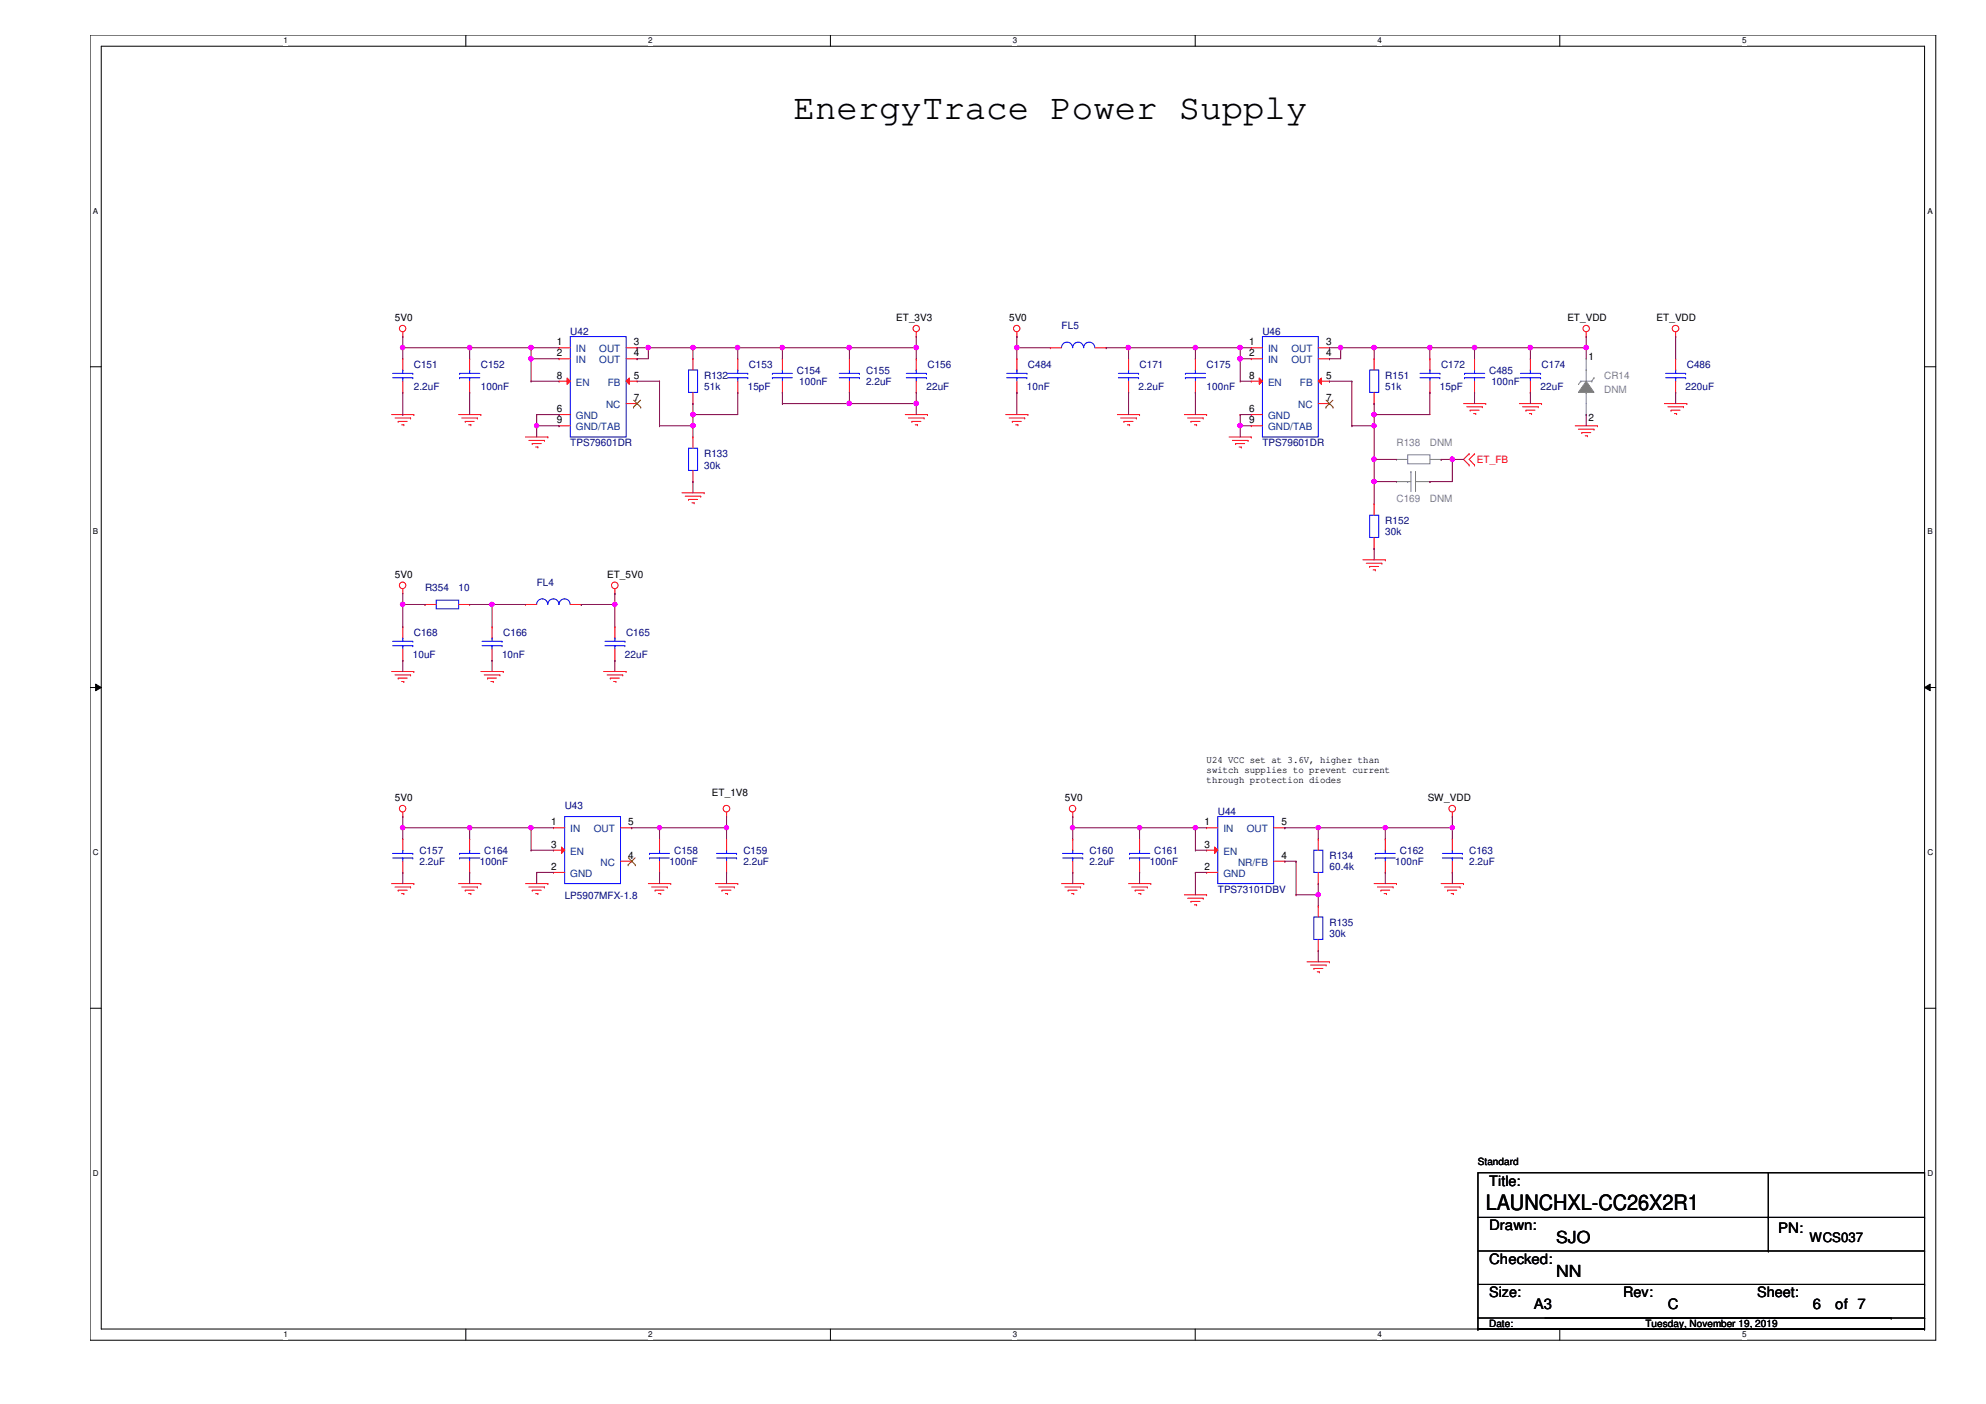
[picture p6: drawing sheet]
<svg xmlns="http://www.w3.org/2000/svg" width="420mm" height="297mm" viewBox="0 0 420 297" stroke-linecap="round" stroke-linejoin="round" font-family="sans-serif">
<path d="M19.1 7.4h390.4v276.1h-390.4zM21.4 9.8h385.8v271.4h-385.8z" fill="none" stroke="#000" stroke-width=".21"/>
<g fill="#fff">
<path d="M60 7.7h.9v1.9h-.9z"/>
<path d="M60 281.4h.9v1.9h-.9z"/>
</g>
<path d="M98.6 7.4v2.4M98.6 281.2v2.3" fill="none" stroke="#000" stroke-width=".21"/>
<g fill="#fff">
<path d="M137.1 7.7h.9v1.9h-.9z"/>
<path d="M137.1 281.4h.9v1.9h-.9z"/>
</g>
<path d="M175.7 7.4v2.4M175.7 281.2v2.3" fill="none" stroke="#000" stroke-width=".21"/>
<g fill="#fff">
<path d="M214.2 7.7h1v1.9h-1z"/>
<path d="M214.2 281.4h1v1.9h-1z"/>
</g>
<path d="M252.9 7.4v2.4M252.9 281.2v2.3" fill="none" stroke="#000" stroke-width=".21"/>
<g fill="#fff">
<path d="M291.4 7.7h1v1.9h-1z"/>
<path d="M291.4 281.4h1v1.9h-1z"/>
</g>
<path d="M330 7.4v2.4M330 281.2v2.3" fill="none" stroke="#000" stroke-width=".21"/>
<g fill="#fff">
<path d="M368.6 7.7h.9v1.9h-.9z"/>
<path d="M368.6 281.4h.9v1.9h-.9z"/>
<path d="M19.6 43.7h1.2v1.9h-1.2z"/>
<path d="M407.8 43.7h1.1v1.9h-1.1z"/>
<path d="M19.6 111.5h1.2v1.9h-1.2z"/>
<path d="M407.8 111.5h1.1v1.9h-1.1z"/>
</g>
<path d="M19.1 77.6h2.3M407.2 77.6h2.3" fill="none" stroke="#000" stroke-width=".21"/>
<g fill="#fff">
<path d="M19.6 179.4h1.3v1.9h-1.3z"/>
<path d="M407.8 179.4h1.2v1.9h-1.2z"/>
</g>
<path d="M19.1 145.5h2.3M20.2 144.7l1.2 .8-1.2 .6zM407.2 145.5l1.1-.8v1.4zM407.2 145.5h2.3" fill="none" stroke="#000" stroke-width=".21"/>
<path d="M20.2 144.7l1.2 .8-1.2 .6zM407.2 145.5l1.1-.8v1.4z" fill="#000"/>
<g fill="#fff">
<path d="M19.6 247.2h1.3v1.9h-1.3z"/>
<path d="M407.8 247.2h1.2v1.9h-1.2z"/>
</g>
<g fill="none" stroke="#000" stroke-width=".21">
<path d="M19.1 213.3h2.3M407.2 213.3h2.3M312.7 248.1h94.5v30.7h-94.5zM312.7 257.6h94.5M374.1 257.6h.1M374.1 248.1v16.6M407.2 257.6h.1M312.7 264.7h94.5M312.7 271.7h94.5M312.7 278.8v2.4M326.9 278.8h73.2M374.1 264.7h.1"/>
<path d="M400.1 278.8h.1M407.2 264.7h.1M407.2 271.7h.1M407.2 278.8h.1M407.2 278.8v2.4M312.7 281.2h.1M312.7 281.2h94.5M407.2 281.2h.1"/>
</g>
<g fill="none" stroke="#f00" stroke-width=".21">
<path d="M85.2 71.2h.1M85.2 70.2v1M193.8 71.2h.1M193.8 70.2v1M215.1 71.2h.1M215.1 70.2v1M335.6 71.2h.1M335.6 70.2v1M354.5 71.2h.1M354.5 70.2v1M82.8 87.7h4.7M83.6 88.4h3.3"/>
<path d="M84.2 89.2h.1M84.2 89.2h1.9M85 89.9h.4M85.4 89.9h.1M86.9 88.4h.1M87.5 87.7h.1M97 87.7h4.7M97.7 88.4h3.3M98.4 89.2h.1M98.4 89.2h1.9M99.1 89.9h.5M99.6 89.9h.1"/>
<path d="M101 88.4h.1M101.7 87.7h.1M111.2 92.5h4.7M111.9 93.2h3.3M112.6 93.9h.1M112.6 93.9h1.9M113.3 94.6h.5M113.8 94.6h.1M115.2 93.2h.1M115.9 92.5h.1M146.6 92.5h.1M146.6 92.5v2.3"/>
<path d="M146.6 99.5v2.4M191.5 87.7h4.7M192.2 88.4h3.3M192.9 89.2h.1M192.9 89.2h1.9M193.6 89.9h.5M194.1 89.9h.1M195.5 88.4h.1M196.2 87.7h.1M212.8 87.7h4.7M213.5 88.4h3.3M214.2 89.2h.1"/>
<path d="M214.2 89.2h1.9M214.9 89.9h.4M215.3 89.9h.1M216.8 88.4h.1M217.5 87.7h.1M236.4 87.7h4.7M237.1 88.4h3.3M237.8 89.2h.1M237.8 89.2h1.9M238.5 89.9h.5M239 89.9h.1M240.4 88.4h.1"/>
<path d="M241.1 87.7h.1M250.6 87.7h4.7M251.2 88.4h3.4M252 89.2h.1M252 89.2h1.9M252.7 89.9h.5M253.2 89.9h.1M254.6 88.4h.1M255.3 87.7h.1M260 92.5h4.7M260.7 93.2h3.3M261.4 93.9h.1"/>
<path d="M261.4 93.9h1.9M262.1 94.6h.5M262.6 94.6h.1M264 93.2h.1M264.7 92.5h.1M309.6 85.4h4.7M310.3 86.1h3.3M310.8 96h.1M310.8 98.4h.1M310.8 96l-1.2 1.2 1.2 1.2M311 86.8h.1M311 86.8h1.9"/>
<path d="M311.7 87.5h.5M312 98.4h.1M312 96h.1M312 96l-1.2 1.2 1.2 1.2M312.2 87.5h.1M313.6 86.1h.1M314.3 85.4h.1M321.4 85.4h4.7M322.1 86.1h3.3M322.8 86.8h.1M322.8 86.8h1.9M323.6 87.5h.4"/>
<path d="M324 87.5h.1M325.4 86.1h.1M326.1 85.4h.1M333.2 90.1h4.7M333.9 90.8h3.3M334.6 91.5h.1M334.6 91.5h2M335.4 92.2h.4M335.8 92.2h.1M337.2 90.8h.1M337.9 90.1h.1M352.1 85.4h4.8"/>
<path d="M352.8 86.1h3.4M353.5 86.8h.1M353.5 86.8h1.9M354.2 87.5h.5M354.7 87.5h.1M356.2 86.1h.1M356.9 85.4h.1M144.3 104.3h4.7M144.9 105h3.4M145.7 105.7h.1M145.7 105.7h1.9M146.4 106.4h.5"/>
<path d="M146.6 101.9h.1M146.9 106.4h.1M148.3 105h.1M149 104.3h.1M288.3 118.4h4.8M289.1 119.2h3.3M289.8 119.8h.1M289.8 119.8h1.9M290.7 116.1h.1M290.7 106.6h.1M290.7 106.6v2.4M290.7 113.7v2.4"/>
<path d="M292.4 119.2h.1M293.1 118.4h.1M85.2 125.5h.1M85.2 124.6v.9M130.1 125.5h.1M130.1 132.6h.1M130.1 139.7h.1M130.1 124.6v.9M130.1 132.6v2.4M130.1 137.3v2.4M290.5 120.6h.5M291 120.6h.1"/>
<path d="M82.8 142.1h4.7M83.6 142.8h3.3M84.2 143.5h.1M84.2 143.5h1.9M85 144.2h.4M85.4 144.2h.1M86.9 142.8h.1M87.5 142.1h.1M101.7 142.1h4.8M102.4 142.8h3.3M103.2 143.5h.1M103.2 143.5h1.8"/>
<path d="M103.8 144.2h.6M104.4 144.2h.1M105.7 142.8h.1M106.5 142.1h.1M127.7 142.1h4.8M128.4 142.8h3.3M129.1 143.5h.1M129.1 143.5h1.9M129.8 144.2h.5M130.3 144.2h.1M131.7 142.8h.1M132.5 142.1h.1"/>
<path d="M85.2 172.8h.1M85.2 171.8v1M153.7 172.8h.1M153.7 171.8v1M226.9 172.8h.1M226.9 171.8v1M307.3 172.8h.1M307.3 177.5h.1M307.3 171.8v1M307.3 177.5v2.4M82.8 186.9h4.7M83.6 187.7h3.3"/>
<path d="M84.2 188.3h.1M84.2 188.3h1.9M85 189.1h.4M85.4 189.1h.1M86.9 187.7h.1M87.5 186.9h.1M97 186.9h4.7M97.7 187.7h3.3M98.4 188.3h.1M98.4 188.3h1.9M99.1 189.1h.5M99.6 189.1h.1"/>
<path d="M101 187.7h.1M101.7 186.9h.1M111.2 186.9h4.7M111.9 187.7h3.3M112.6 188.3h.1M112.6 188.3h1.9M113.3 189.1h.5M113.8 189.1h.1M115.2 187.7h.1M115.9 186.9h.1M137.2 186.9h4.7M137.9 187.7h3.3"/>
<path d="M138.6 188.3h.1M138.6 188.3h1.9M139.3 189.1h.5M139.8 189.1h.1M141.2 187.7h.1M141.9 186.9h.1M151.3 186.9h4.8M152.1 187.7h3.3M152.7 188.3h.1M152.7 188.3h1.9M153.5 189.1h.4M153.9 189.1h.1"/>
<path d="M155.4 187.7h.1M156.1 186.9h.1M224.6 186.9h4.7M225.3 187.7h3.3M226 188.3h.1M226 188.3h1.9M226.7 189.1h.5M227.2 189.1h.1M228.6 187.7h.1M229.3 186.9h.1M238.8 186.9h4.7M239.4 187.7h3.3"/>
<path d="M240.2 188.3h.1M240.2 188.3h1.9M240.9 189.1h.4M241.3 189.1h.1M242.7 187.7h.1M243.5 186.9h.1M250.6 189.3h4.7M251.2 190h3.4M252 190.7h.1M252 190.7h1.9M252.7 191.4h.5M253.2 191.4h.1"/>
<path d="M254.6 190h.1M255.3 189.3h.1M290.7 186.9h4.7M291.4 187.7h3.3M292.1 188.3h.1M292.1 188.3h1.9M292.8 189.1h.5M293.3 189.1h.1M294.7 187.7h.1M295.4 186.9h.1M304.9 186.9h4.7M305.6 187.7h3.3"/>
<path d="M306.3 188.3h.1M306.3 188.3h1.9M307 189.1h.5M307.3 184.6h.1M307.3 182.2v2.4M307.5 189.1h.1M308.9 187.7h.1M309.6 186.9h.1M276.5 203.5h4.8M277.2 204.2h3.3M278 204.9h.1M278 204.9h1.9"/>
<path d="M278.7 205.6h.4M279.1 205.6h.1M280.5 204.2h.1M281.3 203.5h.1"/>
<circle cx="85.2" cy="69.5" r=".68"/>
<circle cx="193.8" cy="69.5" r=".68"/>
<circle cx="215.1" cy="69.5" r=".68"/>
<circle cx="335.6" cy="69.5" r=".68"/>
<circle cx="354.5" cy="69.5" r=".69"/>
<circle cx="85.2" cy="123.8" r=".68"/>
<circle cx="130.1" cy="123.8" r=".7"/>
<circle cx="85.2" cy="171.1" r=".68"/>
<circle cx="153.7" cy="171.1" r=".7"/>
<circle cx="226.9" cy="171.1" r=".68"/>
<circle cx="307.2" cy="171.1" r=".7"/>
</g>
<g fill="none" stroke="#00f" stroke-width=".21">
<path d="M145.7 94.8h1.9v4.7h-1.9zM289.8 109h1.9v4.7h-1.9zM128 136.6h4.2M128 135.7h4.2M130.1 136.6h.1M130.1 135h.1M130.1 135v.7M130.1 136.6v.7M132.2 136.6h.1M132.2 135.7h.1M307.3 179.9h.1M307.3 179.9v.7"/>
<path d="M305.1 181.5h4.3M305.1 180.6h4.3M307.3 181.5h.1M307.3 181.5v.7M309.4 181.5h.1M309.4 180.6h.1"/>
</g>
<path d="M335.6 78.3h.1M335.6 78.3v2.3M337.2 79.9h.1M337.2 79.9l-.4 .7M334.4 80.6h.1M334.4 80.6l-.5 .8M334.4 80.6h2.4M335.6 83h.1M335.6 83v2.4M336.8 80.6h.1" fill="none" stroke="#808080" stroke-width=".21"/>
<path d="M335.6 80.6l1.6 2.4h-3.3z" fill-rule="evenodd" fill="#808080"/>
<path d="M335.6 75.9h.1M335.6 75.9v2.4M295.4 97.2h.1M295.4 97.2h2.4M297.8 96.2h4.7v1.9h-4.7zM302.5 97.2h2.4M304.9 97.2h.1M335.6 80.6l1.6 2.4h-3.3zM335.6 87.7h.1M335.6 85.4v2.3" fill="none" stroke="#808080" stroke-width=".21"/>
<g fill="none" stroke="#00f" stroke-width=".21">
<path d="M145.7 78.3h1.9v4.7h-1.9zM224.6 73.6a1.16 1.16 0 0 1 1.1-1.2 1.16 1.16 0 0 1 1.2 1.2M226.9 73.6a1.14 1.14 0 0 1 1.2-1.2 1.14 1.14 0 0 1 1.1 1.2M229.3 73.6a1.16 1.16 0 0 1 1.1-1.2 1.16 1.16 0 0 1 1.2 1.2M236.6 79.9h4.3M236.6 79h4.3M238.8 79.9h.1M238.8 78.3h.1M238.8 78.3v.7M238.8 79.9v.7M240.9 79.9h.1M240.9 79h.1"/>
<path d="M102 136.6h4.2M102 135.7h4.2M104.1 136.6h.1M104.1 135h.1M104.1 135v.7M104.1 136.6v.7M106.2 136.6h.1M106.2 135.7h.1M99.4 179.9h.1M99.4 179.9v.7M119.5 172.8h11.8v14.1h-11.8zM153.7 179.9h.1"/>
<path d="M153.7 179.9v.7M293.1 179.9h.1M293.1 179.9v.7M97.2 181.5h.1M97.2 180.6h.1M97.2 181.5h4.3M97.2 180.6h4.3M99.4 181.5h.1M99.4 181.5v.7M151.6 181.5h4.2M151.6 180.6h4.2M153.7 181.5h.1"/>
<path d="M153.7 181.5v.7M155.8 181.5h.1M155.8 180.6h.1M278 194h1.9v4.8h-1.9zM291 181.5h.1M291 180.6h.1M291 181.5h4.2M291 180.6h4.2M293.1 181.5h.1M293.1 181.5v.7"/>
</g>
<g fill="none" stroke="#f00" stroke-width=".21">
<path d="M146.6 75.9h.1M146.6 75.9v2.4M222.2 73.6h.1M222.2 73.6h2.4M231.6 73.6h2.4M234 73.6h.1M238.8 75.9h.1M238.8 75.9v2.4M146.6 85.4h.1M146.6 83v2.4M238.8 83h.1M238.8 80.6v2.4"/>
<path d="M104.1 132.6h.1M104.1 139.7h.1M104.1 132.6v2.4M104.1 137.3v2.4M99.4 177.5h.1M99.4 177.5v2.4M117.1 175.1h.1M117.1 175.1h2.4M153.7 177.5h.1M153.7 177.5v2.4M293.1 177.5h.1M293.1 177.5v2.4"/>
<path d="M99.4 184.6h.1M99.4 182.2v2.4M153.7 184.6h.1M153.7 182.2v2.4M278.9 191.7h.1M278.9 191.7v2.3M278.9 198.8v2.3M293.1 184.6h.1M293.1 182.2v2.4M278.9 201.1h.1"/>
</g>
<path d="M118.8 179.2l.7 .7-.7 .7z" fill="#f00"/>
<g fill="none" stroke="#f00" stroke-width=".21">
<path d="M290.7 75.9h.1M290.7 75.9v2.4M290.7 85.4h.1M290.7 83v2.4M111.2 127.9h.1M111.2 127.9h2.3M120.7 127.9h2.3M123 127.9h.1M117.1 179.9h.1M117.1 179.9h2.4M118.8 179.2l.7 .7-.7 .7zM131.3 175.1h2.3"/>
<path d="M133.6 175.1h.1M139.5 177.5h.1M139.5 177.5v2.4M226.9 177.5h.1M226.9 177.5v2.4M117.1 184.6h.1M117.1 184.6h2.4M131.3 182.2h2.3M133.6 182.2h.1M139.5 184.6h.1M139.5 182.2v2.4M226.9 184.6h.1"/>
<path d="M226.9 182.2v2.4"/>
</g>
<path d="M132.9 183h.1M132.9 181.5l1.5 1.5M134.4 181.5l-1.5 1.5M134.4 183h.1" fill="none" stroke="#804000" stroke-width=".21"/>
<g fill="none" stroke="#00f" stroke-width=".21">
<path d="M120.7 71.2h11.8v21.3h-11.8zM289.8 78.3h1.9v4.7h-1.9zM113.5 127.9a1.16 1.16 0 0 1 1.2-1.2 1.16 1.16 0 0 1 1.2 1.2M115.9 127.9a1.19 1.19 0 0 1 1.2-1.2 1.19 1.19 0 0 1 1.2 1.2 1.16 1.16 0 0 1 1.1-1.2 1.16 1.16 0 0 1 1.2 1.2M139.5 179.9h.1M139.5 179.9v.7M226.9 179.9h.1M226.9 179.9v.7M137.4 181.5h.1M137.4 180.6h.1M137.4 181.5h4.2M137.4 180.6h4.2"/>
<path d="M139.5 181.5h.1M139.5 181.5v.7M224.8 181.5h4.3M224.8 180.6h4.3M226.9 181.5h.1M226.9 181.5v.7M229.1 181.5h.1M229.1 180.6h.1"/>
</g>
<path d="M120 80l.7 .6-.7 .7z" fill="#f00"/>
<path d="M118.3 75.9h.1M118.3 75.9h2.4M120 80l.7 .6-.7 .7zM132.5 75.9h2.3M134.8 75.9h.1M118.3 80.6h.1M118.3 87.7h.1M118.3 90.1h.1M118.3 80.6h2.4M118.3 87.7h2.4M118.3 90.1h2.4" fill="none" stroke="#f00" stroke-width=".21"/>
<path d="M132.5 80.6l.6-.6v1.3z" fill="#f00"/>
<g fill="none" stroke="#f00" stroke-width=".21">
<path d="M99.4 75.9h.1M99.4 75.9v2.4M118.3 73.6h.1M118.3 73.6h2.4M132.5 73.6h2.3M134.8 73.6h.1M156.1 75.9h.1M156.1 75.9v2.4M179.7 75.9h.1M179.7 75.9v2.4M215.1 75.9h.1M215.1 75.9v2.4"/>
<path d="M99.4 83h.1M99.4 80.6v2.4M132.5 80.6l.6-.6v1.3zM132.5 80.6h2.3M132.5 85.4h2.3M134.8 80.6h.1M134.8 85.4h.1M156.1 83h.1M156.1 80.6v2.4M179.7 83h.1M179.7 80.6v2.4M215.1 83h.1"/>
<path d="M215.1 80.6v2.4M255.3 175.1h.1M255.3 175.1h2.3M255.3 184.6h.1M255.3 184.6h2.3"/>
</g>
<path d="M134 86.1h.1M134.1 84.7l1.5 1.4M135.5 84.7l-1.5 1.4M135.6 86.1h.1" fill="none" stroke="#804000" stroke-width=".21"/>
<g fill="none" stroke="#00f" stroke-width=".21">
<path d="M97.2 79.9h.1M97.2 79h.1M97.2 79.9h4.3M97.2 79h4.3M99.4 79.9h.1M99.4 78.3h.1M99.4 78.3v.7M99.4 79.9v.7M153.9 79.9h4.3M153.9 79h4.3M156.1 79.9h.1M156.1 78.3h.1"/>
<path d="M156.1 78.3v.7M156.1 79.9v.7M158.2 79.9h.1M158.2 79h.1M177.5 79.9h4.3M177.5 79h4.3M179.7 79.9h.1M179.7 78.3h.1M179.7 78.3v.7M179.7 79.9v.7M181.8 79.9h.1M181.8 79h.1"/>
<path d="M213 79.9h4.3M213 79h4.3M215.1 79.9h.1M215.1 78.3h.1M215.1 78.3v.7M215.1 79.9v.7M217.3 79.9h.1M217.3 79h.1M257.6 172.8h11.9v14.1h-11.9z"/>
</g>
<path d="M257 179.2l.6 .7-.6 .7z" fill="#f00"/>
<g fill="none" stroke="#f00" stroke-width=".21">
<path d="M165.5 75.9h.1M165.5 75.9v2.4M193.8 75.9h.1M193.8 75.9v2.4M302.5 75.9h.1M302.5 75.9v2.4M354.5 75.9h.1M354.5 75.9v2.4M165.5 83h.1M165.5 80.6v2.4M193.8 83h.1M193.8 80.6v2.4"/>
<path d="M302.5 83h.1M302.5 80.6v2.4M354.5 83h.1M354.5 80.6v2.4M85.2 177.5h.1M85.2 177.5v2.4M255.3 179.9h.1M255.3 179.9h2.3M257 179.2l.6 .7-.6 .7zM269.5 175.1h2.3M271.8 175.1h.1M278.9 177.5h.1"/>
<path d="M278.9 177.5v2.4M85.2 184.6h.1M85.2 182.2v2.4M269.5 182.2h2.3M271.8 182.2h.1M278.9 186.9h.1M278.9 184.6v2.3"/>
</g>
<g fill="none" stroke="#00f" stroke-width=".21">
<path d="M163.4 79.9h.1M163.4 79h.1M163.4 79.9h4.2M163.4 79h4.2M165.5 79.9h.1M165.5 78.3h.1M165.5 78.3v.7M165.5 79.9v.7M191.7 79.9h4.3M191.7 79h4.3M193.8 79.9h.1M193.8 78.3h.1"/>
<path d="M193.8 78.3v.7M193.8 79.9v.7M196 79.9h.1M196 79h.1M267.1 71.2h11.8v21.3h-11.8zM300.4 79.9h4.2M300.4 79h4.2M302.5 79.9h.1M302.5 78.3h.1M302.5 78.3v.7M302.5 79.9v.7M304.6 79.9h.1"/>
<path d="M304.6 79h.1M352.4 79.9h4.2M352.4 79h4.2M354.5 79.9h.1M354.5 78.3h.1M354.5 78.3v.7M354.5 79.9v.7M356.6 79.9h.1M356.6 79h.1M85.2 179.9h.1M85.2 179.9v.7M278 179.9h1.9v4.7h-1.9z"/>
<path d="M83.1 181.5h4.2M83.1 180.6h4.2M85.2 181.5h.1M85.2 181.5v.7M87.3 181.5h.1M87.3 180.6h.1"/>
</g>
<path d="M298.5 99.8h.1M298.5 99.8v4.2M299.5 99.8h.1M299.5 99.8v4.2M295.4 101.9h.1M295.4 101.9h3.1M297.8 101.9h.1M299.5 101.9h.1M299.5 101.9h3M302.5 101.9h.1" fill="none" stroke="#808080" stroke-width=".21"/>
<path d="M266.4 80l.7 .6-.7 .7z" fill="#f00"/>
<path d="M264.7 75.9h.1M264.7 75.9h2.4M266.4 80l.7 .6-.7 .7zM278.9 75.9h2.4M281.3 75.9h.1M264.7 80.6h.1M264.7 87.7h.1M264.7 90.1h.1M264.7 80.6h2.4M264.7 87.7h2.4M264.7 90.1h2.4" fill="none" stroke="#f00" stroke-width=".21"/>
<path d="M279.6 80v1.3l-.7-.7z" fill="#f00"/>
<g fill="none" stroke="#f00" stroke-width=".21">
<path d="M85.2 75.9h.1M85.2 75.9v2.4M252.9 75.9h.1M252.9 75.9v2.4M264.7 73.6h.1M264.7 73.6h2.4M278.9 73.6h2.4M279.6 80v1.3l-.7-.7zM281.3 73.6h.1M312 75.9h.1M312 75.9v2.4M323.8 75.9h.1"/>
<path d="M323.8 75.9v2.4M85.2 83h.1M85.2 80.6v2.4M252.9 83h.1M252.9 80.6v2.4M278.9 80.6h2.4M278.9 85.4h2.4M281.3 80.6h.1M281.3 85.4h.1M312 83h.1M312 80.6v2.4M323.8 83h.1"/>
<path d="M323.8 80.6v2.4M85.2 132.6h.1M85.2 139.7h.1M85.2 132.6v2.4M85.2 137.3v2.4M89.9 127.9h.1M89.9 127.9h2.4M97 127.9h2.4M99.4 127.9h.1M241.1 177.5h.1M241.1 177.5v2.4M241.1 184.6h.1"/>
<path d="M241.1 182.2v2.4"/>
</g>
<path d="M280.5 86.1h.1M280.5 84.7l1.5 1.4M282 84.7l-1.5 1.4M282 86.1h.1" fill="none" stroke="#804000" stroke-width=".21"/>
<g fill="none" stroke="#00f" stroke-width=".21">
<path d="M83.1 79.9h4.2M83.1 79h4.2M85.2 79.9h.1M85.2 78.3h.1M85.2 78.3v.7M85.2 79.9v.7M87.3 79.9h.1M87.3 79h.1M250.8 79.9h.1M250.8 79h.1M250.8 79.9h4.3M250.8 79h4.3"/>
<path d="M252.9 79.9h.1M252.9 78.3h.1M252.9 78.3v.7M252.9 79.9v.7M309.8 79.9h.1M309.8 79h.1M309.8 79.9h4.3M309.8 79h4.3M312 79.9h.1M312 78.3h.1M312 78.3v.7M312 79.9v.7"/>
<path d="M321.6 79.9h4.3M321.6 79h4.3M323.8 79.9h.1M323.8 78.3h.1M323.8 78.3v.7M323.8 79.9v.7M325.9 79.9h.1M325.9 79h.1M83.1 136.6h4.2M83.1 135.7h4.2M85.2 136.6h.1M85.2 135h.1"/>
<path d="M85.2 135v.7M85.2 136.6v.7M87.3 136.6h.1M87.3 135.7h.1M92.3 127h4.7v1.8h-4.7zM241.1 179.9h.1M241.1 179.9v.7M239 181.5h.1M239 180.6h.1M239 181.5h4.2M239 180.6h4.2M241.1 181.5h.1"/>
<path d="M241.1 181.5v.7"/>
</g>
<path d="M85.2 71.2h.1M85.2 73.6h.1M85.2 71.2v2.4M85.2 73.6h14.2M193.8 71.2h.1M193.8 71.2v2.4" fill="none" stroke="#800040" stroke-width=".21"/>
<circle cx="99.3" cy="73.5" r=".47" fill="#f0f"/>
<circle cx="99.3" cy="73.5" r=".47" fill="none" stroke="#f0f" stroke-width=".21"/>
<circle cx="85.2" cy="73.5" r=".47" fill="#f0f"/>
<circle cx="85.2" cy="73.5" r=".47" fill="none" stroke="#f0f" stroke-width=".21"/>
<path d="M85.2 73.6h.1M85.2 73.6v2.3M99.4 73.6h.1M99.4 73.6v2.3M99.4 73.6h18.9M112.4 73.6h.1" fill="none" stroke="#800040" stroke-width=".21"/>
<circle cx="112.3" cy="73.5" r=".46" fill="#f0f"/>
<circle cx="112.3" cy="73.5" r=".46" fill="none" stroke="#f0f" stroke-width=".21"/>
<path d="M112.4 73.6h.1M112.4 73.6v2.3M134.8 73.6h.1M134.8 73.6h11.8M137.2 73.6h.1M137.2 73.6v2.3" fill="none" stroke="#800040" stroke-width=".21"/>
<circle cx="146.6" cy="73.5" r=".47" fill="#f0f"/>
<circle cx="146.6" cy="73.5" r=".47" fill="none" stroke="#f0f" stroke-width=".21"/>
<circle cx="137.1" cy="73.5" r=".46" fill="#f0f"/>
<circle cx="137.1" cy="73.5" r=".46" fill="none" stroke="#f0f" stroke-width=".21"/>
<path d="M146.6 73.6h.1M146.6 73.6h18.9M146.6 73.6v2.3M156.1 73.6h.1M156.1 73.6v2.3" fill="none" stroke="#800040" stroke-width=".21"/>
<circle cx="156" cy="73.5" r=".47" fill="#f0f"/>
<circle cx="156" cy="73.5" r=".47" fill="none" stroke="#f0f" stroke-width=".21"/>
<path d="M165.5 73.6h.1M165.5 73.6v2.3M165.5 73.6h14.2" fill="none" stroke="#800040" stroke-width=".21"/>
<circle cx="179.7" cy="73.5" r=".47" fill="#f0f"/>
<circle cx="179.7" cy="73.5" r=".47" fill="none" stroke="#f0f" stroke-width=".21"/>
<circle cx="165.5" cy="73.5" r=".46" fill="#f0f"/>
<circle cx="165.5" cy="73.5" r=".46" fill="none" stroke="#f0f" stroke-width=".21"/>
<path d="M179.7 73.6h.1M179.7 73.6h14.1" fill="none" stroke="#800040" stroke-width=".21"/>
<circle cx="193.8" cy="73.5" r=".47" fill="#f0f"/>
<circle cx="193.8" cy="73.5" r=".47" fill="none" stroke="#f0f" stroke-width=".21"/>
<path d="M112.4 75.9h.1M112.4 75.9h5.9M112.4 75.9v4.7M179.7 73.6h.1M179.7 73.6v2.3M193.8 73.6h.1M193.8 73.6v2.3M335.6 71.2h.1M335.6 71.2v2.4" fill="none" stroke="#800040" stroke-width=".21"/>
<circle cx="112.3" cy="75.9" r=".46" fill="#f0f"/>
<circle cx="112.3" cy="75.9" r=".46" fill="none" stroke="#f0f" stroke-width=".21"/>
<path d="M134.8 75.9h.1M134.8 75.9h2.4M238.8 73.6h.1M238.8 73.6v2.3M238.8 73.6h14.1" fill="none" stroke="#800040" stroke-width=".21"/>
<circle cx="252.9" cy="73.5" r=".47" fill="#f0f"/>
<circle cx="252.9" cy="73.5" r=".47" fill="none" stroke="#f0f" stroke-width=".21"/>
<circle cx="238.7" cy="73.5" r=".47" fill="#f0f"/>
<circle cx="238.7" cy="73.5" r=".47" fill="none" stroke="#f0f" stroke-width=".21"/>
<path d="M252.9 73.6h.1M252.9 73.6v2.3M252.9 73.6h11.8M262.4 73.6h.1M262.4 73.6v2.3" fill="none" stroke="#800040" stroke-width=".21"/>
<circle cx="262.3" cy="73.5" r=".47" fill="#f0f"/>
<circle cx="262.3" cy="73.5" r=".47" fill="none" stroke="#f0f" stroke-width=".21"/>
<path d="M281.3 73.6h.1M281.3 73.6h9.4M283.6 73.6h.1" fill="none" stroke="#800040" stroke-width=".21"/>
<circle cx="290.7" cy="73.5" r=".46" fill="#f0f"/>
<circle cx="290.7" cy="73.5" r=".46" fill="none" stroke="#f0f" stroke-width=".21"/>
<circle cx="283.6" cy="73.5" r=".46" fill="#f0f"/>
<circle cx="283.6" cy="73.5" r=".46" fill="none" stroke="#f0f" stroke-width=".21"/>
<path d="M283.6 73.6h.1M283.6 73.6v2.3M290.7 73.6h.1M290.7 73.6v2.3M290.7 73.6h11.8" fill="none" stroke="#800040" stroke-width=".21"/>
<circle cx="302.5" cy="73.5" r=".46" fill="#f0f"/>
<circle cx="302.5" cy="73.5" r=".46" fill="none" stroke="#f0f" stroke-width=".21"/>
<path d="M302.5 73.6h.1M302.5 73.6v2.3M302.5 73.6h21.3M312 73.6h.1" fill="none" stroke="#800040" stroke-width=".21"/>
<circle cx="323.8" cy="73.5" r=".47" fill="#f0f"/>
<circle cx="323.8" cy="73.5" r=".47" fill="none" stroke="#f0f" stroke-width=".21"/>
<circle cx="311.9" cy="73.5" r=".47" fill="#f0f"/>
<circle cx="311.9" cy="73.5" r=".47" fill="none" stroke="#f0f" stroke-width=".21"/>
<path d="M312 73.6h.1M312 73.6v2.3M323.8 73.6h.1M323.8 73.6h11.8M323.8 73.6v2.3M335.6 73.6h.1M335.6 73.6v2.3" fill="none" stroke="#800040" stroke-width=".21"/>
<circle cx="335.6" cy="73.5" r=".47" fill="#f0f"/>
<circle cx="335.6" cy="73.5" r=".47" fill="none" stroke="#f0f" stroke-width=".21"/>
<path d="M262.4 75.9h.1M262.4 75.9h2.3M262.4 75.9v4.7" fill="none" stroke="#800040" stroke-width=".21"/>
<circle cx="262.3" cy="75.9" r=".47" fill="#f0f"/>
<circle cx="262.3" cy="75.9" r=".47" fill="none" stroke="#f0f" stroke-width=".21"/>
<g fill="none" stroke="#800040" stroke-width=".21">
<path d="M281.3 75.9h.1M281.3 75.9h2.3M85.2 87.7h.1M85.2 83v4.7M99.4 83h.1M99.4 83v4.7M112.4 80.6h.1M112.4 80.6h5.9M134.8 80.6h4.7M139.5 80.6h.1M139.5 80.6v9.5M146.6 85.4h.1"/>
<path d="M146.6 85.4v2.3M156.1 83h.1M156.1 83v4.7M165.5 83h.1M165.5 85.4h.1M165.5 83v2.4M179.7 83h.1M179.7 83v2.4h-14.2M193.8 83h.1M193.8 83v2.4M262.4 80.6h.1M262.4 80.6h2.3"/>
<path d="M281.3 80.6h.1M281.3 80.6h4.7M286 80.6h.1M286 80.6v9.5"/>
</g>
<circle cx="179.7" cy="85.3" r=".47" fill="#f0f"/>
<circle cx="179.7" cy="85.3" r=".47" fill="none" stroke="#f0f" stroke-width=".21"/>
<path d="M179.7 85.4h.1M179.7 85.4h14.1" fill="none" stroke="#800040" stroke-width=".21"/>
<circle cx="193.8" cy="85.3" r=".47" fill="#f0f"/>
<circle cx="193.8" cy="85.3" r=".47" fill="none" stroke="#f0f" stroke-width=".21"/>
<g fill="none" stroke="#800040" stroke-width=".21">
<path d="M113.5 87.7h.1M113.5 87.7h4.8M113.5 87.7v2.4M118.3 87.7h.1M146.6 87.7h.1M146.6 87.7h9.5M193.8 85.4h.1M193.8 85.4v2.3M238.8 83h.1M238.8 83v4.7M252.9 83h.1M252.9 83v4.7"/>
<path d="M302.5 83h.1M302.5 83v4.7M312 83h.1M312 83v2.4M323.8 83h.1M323.8 83v2.4"/>
</g>
<circle cx="146.6" cy="87.7" r=".47" fill="#f0f"/>
<circle cx="146.6" cy="87.7" r=".47" fill="none" stroke="#f0f" stroke-width=".21"/>
<path d="M146.6 87.7h.1M146.6 87.7v2.4M290.7 85.4h.1M290.7 85.4v2.3" fill="none" stroke="#800040" stroke-width=".21"/>
<circle cx="290.7" cy="87.7" r=".46" fill="#f0f"/>
<circle cx="290.7" cy="87.7" r=".46" fill="none" stroke="#f0f" stroke-width=".21"/>
<path d="M113.5 90.1h.1M113.5 90.1h4.8M113.5 90.1v2.4M118.3 90.1h.1" fill="none" stroke="#800040" stroke-width=".21"/>
<circle cx="113.5" cy="90.1" r=".45" fill="#f0f"/>
<circle cx="113.5" cy="90.1" r=".45" fill="none" stroke="#f0f" stroke-width=".21"/>
<path d="M139.5 90.1h.1M139.5 90.1h7.1" fill="none" stroke="#800040" stroke-width=".21"/>
<circle cx="146.6" cy="90.1" r=".46" fill="#f0f"/>
<circle cx="146.6" cy="90.1" r=".46" fill="none" stroke="#f0f" stroke-width=".21"/>
<path d="M146.6 90.1h.1M146.6 90.1v2.4M262.4 87.7h.1M262.4 87.7v2.4" fill="none" stroke="#800040" stroke-width=".21"/>
<circle cx="262.3" cy="90.1" r=".46" fill="#f0f"/>
<circle cx="262.3" cy="90.1" r=".46" fill="none" stroke="#f0f" stroke-width=".21"/>
<path d="M262.4 87.7h.1M262.4 90.1h.1M262.4 87.7h2.3M262.4 90.1h2.3M262.4 90.1v2.4M286 90.1h.1M290.7 87.7h.1M290.7 87.7h11.8M290.7 87.7v2.4h-4.7M335.6 87.7h.1M335.6 87.7v2.4" fill="none" stroke="#800040" stroke-width=".21"/>
<circle cx="290.7" cy="90.1" r=".45" fill="#f0f"/>
<circle cx="290.7" cy="90.1" r=".45" fill="none" stroke="#f0f" stroke-width=".21"/>
<path d="M290.7 90.1h.1M290.7 90.1v7.1" fill="none" stroke="#800040" stroke-width=".21"/>
<circle cx="290.7" cy="97.1" r=".46" fill="#f0f"/>
<circle cx="290.7" cy="97.1" r=".46" fill="none" stroke="#f0f" stroke-width=".21"/>
<path d="M290.7 97.2h.1M290.7 97.2v4.7M290.7 97.2h4.7M304.9 97.2h.1M304.9 97.2h2.4" fill="none" stroke="#800040" stroke-width=".21"/>
<circle cx="307.2" cy="97.1" r=".46" fill="#f0f"/>
<circle cx="307.2" cy="97.1" r=".46" fill="none" stroke="#f0f" stroke-width=".21"/>
<path d="M307.3 97.2h.1M307.3 97.2v4.7M307.3 97.2h2.3M146.6 101.9h.1M146.6 101.9v2.4M290.7 101.9h.1M290.7 101.9v4.7M290.7 101.9h4.7" fill="none" stroke="#800040" stroke-width=".21"/>
<circle cx="290.7" cy="101.9" r=".45" fill="#f0f"/>
<circle cx="290.7" cy="101.9" r=".45" fill="none" stroke="#f0f" stroke-width=".21"/>
<path d="M290.7 116.1h.1M290.7 116.1v2.3M302.5 101.9h.1M302.5 101.9h4.8M85.2 127.9h.1M85.2 132.6h.1M85.2 125.5v7.1M85.2 127.9h4.7M89.9 127.9h.1M130.1 125.5h.1M130.1 125.5v2.4" fill="none" stroke="#800040" stroke-width=".21"/>
<circle cx="85.2" cy="127.9" r=".46" fill="#f0f"/>
<circle cx="85.2" cy="127.9" r=".46" fill="none" stroke="#f0f" stroke-width=".21"/>
<path d="M104.1 127.9h.1M104.1 127.9h7.1M104.1 127.9v4.7" fill="none" stroke="#800040" stroke-width=".21"/>
<circle cx="104.1" cy="127.9" r=".45" fill="#f0f"/>
<circle cx="104.1" cy="127.9" r=".45" fill="none" stroke="#f0f" stroke-width=".21"/>
<path d="M123 127.9h.1M123 127.9h7.1M130.1 127.9h.1M130.1 127.9v4.7" fill="none" stroke="#800040" stroke-width=".21"/>
<circle cx="130.1" cy="127.9" r=".45" fill="#f0f"/>
<circle cx="130.1" cy="127.9" r=".45" fill="none" stroke="#f0f" stroke-width=".21"/>
<g fill="none" stroke="#800040" stroke-width=".21">
<path d="M85.2 139.7h.1M85.2 139.7v2.4M104.1 139.7h.1M104.1 139.7v2.4M130.1 139.7h.1M130.1 139.7v2.4M85.2 172.8h.1M85.2 175.1h.1M85.2 172.8v4.7M85.2 175.1h14.2M153.7 172.8h.1M153.7 172.8v2.3"/>
<path d="M226.9 172.8h.1M226.9 172.8v2.3M307.3 172.8h.1M307.3 172.8v2.3"/>
</g>
<circle cx="99.4" cy="175.1" r=".46" fill="#f0f"/>
<circle cx="99.4" cy="175.1" r=".46" fill="none" stroke="#f0f" stroke-width=".21"/>
<circle cx="85.2" cy="175.1" r=".46" fill="#f0f"/>
<circle cx="85.2" cy="175.1" r=".46" fill="none" stroke="#f0f" stroke-width=".21"/>
<path d="M99.4 175.1h.1M99.4 175.1v2.4M99.4 175.1h13" fill="none" stroke="#800040" stroke-width=".21"/>
<circle cx="112.3" cy="175.1" r=".45" fill="#f0f"/>
<circle cx="112.3" cy="175.1" r=".45" fill="none" stroke="#f0f" stroke-width=".21"/>
<path d="M112.4 175.1h.1M112.4 175.1h4.7M112.4 175.1v4.8M133.6 175.1h.1M133.6 175.1h20.1M139.5 175.1h.1" fill="none" stroke="#800040" stroke-width=".21"/>
<circle cx="153.7" cy="175.1" r=".45" fill="#f0f"/>
<circle cx="153.7" cy="175.1" r=".45" fill="none" stroke="#f0f" stroke-width=".21"/>
<circle cx="139.5" cy="175.1" r=".45" fill="#f0f"/>
<circle cx="139.5" cy="175.1" r=".45" fill="none" stroke="#f0f" stroke-width=".21"/>
<path d="M139.5 175.1h.1M139.5 175.1v2.4M153.7 175.1h.1M153.7 175.1v2.4M226.9 175.1h.1M226.9 175.1v2.4M226.9 175.1h14.2" fill="none" stroke="#800040" stroke-width=".21"/>
<circle cx="241.1" cy="175.1" r=".46" fill="#f0f"/>
<circle cx="241.1" cy="175.1" r=".46" fill="none" stroke="#f0f" stroke-width=".21"/>
<circle cx="226.9" cy="175.1" r=".46" fill="#f0f"/>
<circle cx="226.9" cy="175.1" r=".46" fill="none" stroke="#f0f" stroke-width=".21"/>
<path d="M241.1 175.1h.1M241.1 175.1h11.8" fill="none" stroke="#800040" stroke-width=".21"/>
<circle cx="252.9" cy="175.1" r=".46" fill="#f0f"/>
<circle cx="252.9" cy="175.1" r=".46" fill="none" stroke="#f0f" stroke-width=".21"/>
<path d="M241.1 175.1h.1M241.1 175.1v2.4M252.9 175.1h.1M252.9 175.1h2.4M252.9 175.1v4.8M271.8 175.1h.1M271.8 175.1h21.3M278.9 175.1h.1" fill="none" stroke="#800040" stroke-width=".21"/>
<circle cx="293" cy="175.1" r=".45" fill="#f0f"/>
<circle cx="293" cy="175.1" r=".45" fill="none" stroke="#f0f" stroke-width=".21"/>
<circle cx="278.9" cy="175.1" r=".45" fill="#f0f"/>
<circle cx="278.9" cy="175.1" r=".45" fill="none" stroke="#f0f" stroke-width=".21"/>
<path d="M278.9 175.1h.1M278.9 175.1v2.4M293.1 175.1h.1M293.1 175.1v2.4M293.1 175.1h14.2" fill="none" stroke="#800040" stroke-width=".21"/>
<circle cx="307.2" cy="175.1" r=".45" fill="#f0f"/>
<circle cx="307.2" cy="175.1" r=".45" fill="none" stroke="#f0f" stroke-width=".21"/>
<g fill="none" stroke="#800040" stroke-width=".21">
<path d="M112.4 179.9h.1M112.4 179.9h4.7M252.9 179.9h.1M252.9 179.9h2.4M307.3 175.1h.1M307.3 175.1v2.4M85.2 184.6h.1M85.2 184.6v2.3M99.4 184.6h.1M99.4 184.6v2.3M113.5 184.6h.1M113.5 184.6v2.3"/>
<path d="M113.5 184.6h3.6M139.5 184.6h.1M139.5 184.6v2.3M153.7 184.6h.1M153.7 184.6v2.3M226.9 184.6h.1M226.9 184.6v2.3M241.1 184.6h.1M241.1 184.6v2.3M252.9 184.6h.1M252.9 184.6h2.4M252.9 184.6v4.7"/>
<path d="M271.8 182.2h.1M271.8 182.2h2.4M274.2 182.2h.1M274.2 189.3h.1M274.2 182.2v7.1M278.9 186.9h.1M278.9 186.9v2.4h-4.7M293.1 184.6h.1M293.1 184.6v2.3M307.3 184.6h.1M307.3 184.6v2.3"/>
</g>
<circle cx="278.9" cy="189.3" r=".45" fill="#f0f"/>
<circle cx="278.9" cy="189.3" r=".45" fill="none" stroke="#f0f" stroke-width=".21"/>
<path d="M215.1 73.6h.1M215.1 73.6h7.1M234 73.6h.1M234 73.6h4.8M215.1 83h.1M215.1 83v4.7M99.4 127.9h4.7M104.1 127.9h.1M278.9 189.3h.1M278.9 189.3v2.4M278.9 201.1h.1M278.9 201.1v2.4" fill="none" stroke="#800040" stroke-width=".21"/>
<circle cx="215.1" cy="73.5" r=".47" fill="#f0f"/>
<circle cx="215.1" cy="73.5" r=".47" fill="none" stroke="#f0f" stroke-width=".21"/>
<path d="M215.1 73.6h.1M215.1 71.2h.1M215.1 71.2v4.7M354.5 71.2h.1M354.5 71.2v4.7M354.5 83h.1M354.5 83v2.4" fill="none" stroke="#800040" stroke-width=".21"/>
<circle cx="99.3" cy="73.5" r=".47" fill="#f0f"/>
<circle cx="99.3" cy="73.5" r=".47" fill="none" stroke="#f0f" stroke-width=".21"/>
<circle cx="85.2" cy="73.5" r=".47" fill="#f0f"/>
<circle cx="85.2" cy="73.5" r=".47" fill="none" stroke="#f0f" stroke-width=".21"/>
<circle cx="112.3" cy="73.5" r=".46" fill="#f0f"/>
<circle cx="112.3" cy="73.5" r=".46" fill="none" stroke="#f0f" stroke-width=".21"/>
<circle cx="146.6" cy="73.5" r=".47" fill="#f0f"/>
<circle cx="146.6" cy="73.5" r=".47" fill="none" stroke="#f0f" stroke-width=".21"/>
<circle cx="137.1" cy="73.5" r=".46" fill="#f0f"/>
<circle cx="137.1" cy="73.5" r=".46" fill="none" stroke="#f0f" stroke-width=".21"/>
<circle cx="156" cy="73.5" r=".47" fill="#f0f"/>
<circle cx="156" cy="73.5" r=".47" fill="none" stroke="#f0f" stroke-width=".21"/>
<circle cx="179.7" cy="73.5" r=".47" fill="#f0f"/>
<circle cx="179.7" cy="73.5" r=".47" fill="none" stroke="#f0f" stroke-width=".21"/>
<circle cx="165.5" cy="73.5" r=".46" fill="#f0f"/>
<circle cx="165.5" cy="73.5" r=".46" fill="none" stroke="#f0f" stroke-width=".21"/>
<circle cx="193.8" cy="73.5" r=".47" fill="#f0f"/>
<circle cx="193.8" cy="73.5" r=".47" fill="none" stroke="#f0f" stroke-width=".21"/>
<circle cx="112.3" cy="75.9" r=".46" fill="#f0f"/>
<circle cx="112.3" cy="75.9" r=".46" fill="none" stroke="#f0f" stroke-width=".21"/>
<circle cx="252.9" cy="73.5" r=".47" fill="#f0f"/>
<circle cx="252.9" cy="73.5" r=".47" fill="none" stroke="#f0f" stroke-width=".21"/>
<circle cx="238.7" cy="73.5" r=".47" fill="#f0f"/>
<circle cx="238.7" cy="73.5" r=".47" fill="none" stroke="#f0f" stroke-width=".21"/>
<circle cx="262.3" cy="73.5" r=".47" fill="#f0f"/>
<circle cx="262.3" cy="73.5" r=".47" fill="none" stroke="#f0f" stroke-width=".21"/>
<circle cx="290.7" cy="73.5" r=".46" fill="#f0f"/>
<circle cx="290.7" cy="73.5" r=".46" fill="none" stroke="#f0f" stroke-width=".21"/>
<circle cx="283.6" cy="73.5" r=".46" fill="#f0f"/>
<circle cx="283.6" cy="73.5" r=".46" fill="none" stroke="#f0f" stroke-width=".21"/>
<circle cx="302.5" cy="73.5" r=".46" fill="#f0f"/>
<circle cx="302.5" cy="73.5" r=".46" fill="none" stroke="#f0f" stroke-width=".21"/>
<circle cx="323.8" cy="73.5" r=".47" fill="#f0f"/>
<circle cx="323.8" cy="73.5" r=".47" fill="none" stroke="#f0f" stroke-width=".21"/>
<circle cx="311.9" cy="73.5" r=".47" fill="#f0f"/>
<circle cx="311.9" cy="73.5" r=".47" fill="none" stroke="#f0f" stroke-width=".21"/>
<circle cx="335.6" cy="73.5" r=".47" fill="#f0f"/>
<circle cx="335.6" cy="73.5" r=".47" fill="none" stroke="#f0f" stroke-width=".21"/>
<circle cx="262.3" cy="75.9" r=".47" fill="#f0f"/>
<circle cx="262.3" cy="75.9" r=".47" fill="none" stroke="#f0f" stroke-width=".21"/>
<circle cx="179.7" cy="85.3" r=".47" fill="#f0f"/>
<circle cx="179.7" cy="85.3" r=".47" fill="none" stroke="#f0f" stroke-width=".21"/>
<circle cx="193.8" cy="85.3" r=".47" fill="#f0f"/>
<circle cx="193.8" cy="85.3" r=".47" fill="none" stroke="#f0f" stroke-width=".21"/>
<circle cx="146.6" cy="87.7" r=".47" fill="#f0f"/>
<circle cx="146.6" cy="87.7" r=".47" fill="none" stroke="#f0f" stroke-width=".21"/>
<circle cx="290.7" cy="87.7" r=".46" fill="#f0f"/>
<circle cx="290.7" cy="87.7" r=".46" fill="none" stroke="#f0f" stroke-width=".21"/>
<circle cx="113.5" cy="90.1" r=".45" fill="#f0f"/>
<circle cx="113.5" cy="90.1" r=".45" fill="none" stroke="#f0f" stroke-width=".21"/>
<circle cx="146.6" cy="90.1" r=".46" fill="#f0f"/>
<circle cx="146.6" cy="90.1" r=".46" fill="none" stroke="#f0f" stroke-width=".21"/>
<circle cx="262.3" cy="90.1" r=".46" fill="#f0f"/>
<circle cx="262.3" cy="90.1" r=".46" fill="none" stroke="#f0f" stroke-width=".21"/>
<circle cx="290.7" cy="90.1" r=".45" fill="#f0f"/>
<circle cx="290.7" cy="90.1" r=".45" fill="none" stroke="#f0f" stroke-width=".21"/>
<circle cx="290.7" cy="97.1" r=".46" fill="#f0f"/>
<circle cx="290.7" cy="97.1" r=".46" fill="none" stroke="#f0f" stroke-width=".21"/>
<circle cx="307.2" cy="97.1" r=".46" fill="#f0f"/>
<circle cx="307.2" cy="97.1" r=".46" fill="none" stroke="#f0f" stroke-width=".21"/>
<circle cx="290.7" cy="101.9" r=".45" fill="#f0f"/>
<circle cx="290.7" cy="101.9" r=".45" fill="none" stroke="#f0f" stroke-width=".21"/>
<circle cx="85.2" cy="127.9" r=".46" fill="#f0f"/>
<circle cx="85.2" cy="127.9" r=".46" fill="none" stroke="#f0f" stroke-width=".21"/>
<circle cx="104.1" cy="127.9" r=".45" fill="#f0f"/>
<circle cx="104.1" cy="127.9" r=".45" fill="none" stroke="#f0f" stroke-width=".21"/>
<circle cx="130.1" cy="127.9" r=".45" fill="#f0f"/>
<circle cx="130.1" cy="127.9" r=".45" fill="none" stroke="#f0f" stroke-width=".21"/>
<circle cx="99.4" cy="175.1" r=".46" fill="#f0f"/>
<circle cx="99.4" cy="175.1" r=".46" fill="none" stroke="#f0f" stroke-width=".21"/>
<circle cx="85.2" cy="175.1" r=".46" fill="#f0f"/>
<circle cx="85.2" cy="175.1" r=".46" fill="none" stroke="#f0f" stroke-width=".21"/>
<circle cx="112.3" cy="175.1" r=".45" fill="#f0f"/>
<circle cx="112.3" cy="175.1" r=".45" fill="none" stroke="#f0f" stroke-width=".21"/>
<circle cx="153.7" cy="175.1" r=".45" fill="#f0f"/>
<circle cx="153.7" cy="175.1" r=".45" fill="none" stroke="#f0f" stroke-width=".21"/>
<circle cx="139.5" cy="175.1" r=".45" fill="#f0f"/>
<circle cx="139.5" cy="175.1" r=".45" fill="none" stroke="#f0f" stroke-width=".21"/>
<circle cx="241.1" cy="175.1" r=".46" fill="#f0f"/>
<circle cx="241.1" cy="175.1" r=".46" fill="none" stroke="#f0f" stroke-width=".21"/>
<circle cx="226.9" cy="175.1" r=".46" fill="#f0f"/>
<circle cx="226.9" cy="175.1" r=".46" fill="none" stroke="#f0f" stroke-width=".21"/>
<circle cx="252.9" cy="175.1" r=".46" fill="#f0f"/>
<circle cx="252.9" cy="175.1" r=".46" fill="none" stroke="#f0f" stroke-width=".21"/>
<circle cx="293" cy="175.1" r=".45" fill="#f0f"/>
<circle cx="293" cy="175.1" r=".45" fill="none" stroke="#f0f" stroke-width=".21"/>
<circle cx="278.9" cy="175.1" r=".45" fill="#f0f"/>
<circle cx="278.9" cy="175.1" r=".45" fill="none" stroke="#f0f" stroke-width=".21"/>
<circle cx="307.2" cy="175.1" r=".45" fill="#f0f"/>
<circle cx="307.2" cy="175.1" r=".45" fill="none" stroke="#f0f" stroke-width=".21"/>
<circle cx="278.9" cy="189.3" r=".45" fill="#f0f"/>
<circle cx="278.9" cy="189.3" r=".45" fill="none" stroke="#f0f" stroke-width=".21"/>
<circle cx="215.1" cy="73.5" r=".47" fill="#f0f"/>
<circle cx="215.1" cy="73.5" r=".47" fill="none" stroke="#f0f" stroke-width=".21"/>
<text font-size="7.5" x="167.9" y="25.2">EnergyTrace Power Supply</text>
<text font-size="4.5" x="314.3" y="256">LAUNCHXL-CC26X2R1</text>
<g font-size="3.5">
<text x="329.2" y="263.1">SJO</text>
<text x="329.2" y="270.2">NN</text>
</g>
<g font-size="3">
<text x="315" y="250.9">Title:</text>
<text x="315" y="260.3">Drawn:</text>
<text x="376.2" y="260.8">PN:</text>
<text x="315" y="267.4">Checked:</text>
<text x="315" y="274.5">Size:</text>
<text x="343.4" y="274.5">Rev:</text>
<text x="371.7" y="274.5">Sheet:</text>
<text x="324.5" y="276.9">A3</text>
<text x="352.8" y="276.9">C</text>
<text x="383.5" y="276.9">6</text>
<text x="388.3" y="276.9">of 7</text>
</g>
<text font-size="2.8" x="382.8" y="262.7">WCS037</text>
<g font-size="2.1">
<text x="83.6" y="67.9">5V0</text>
<text x="189.6" y="67.9">ET_3V3</text>
<text x="213.5" y="67.9">5V0</text>
<text x="331.6" y="67.9">ET_VDD</text>
<text x="350.5" y="67.9">ET_VDD</text>
<text x="117.8" y="75.4">2</text>
<text x="117.8" y="73.1">1</text>
<text x="134.1" y="75.4">4</text>
<text x="134.1" y="73.1">3</text>
<text x="264.2" y="75.4">2</text>
<text x="264.2" y="73.1">1</text>
<text x="280.5" y="75.4">4</text>
<text x="280.5" y="73.1">3</text>
<text x="336.1" y="76.2">1</text>
<text x="117.8" y="80.1">8</text>
<text x="134.1" y="80.1">5</text>
<text x="264.2" y="80.1">8</text>
<text x="280.5" y="80.1">5</text>
<text x="117.8" y="87.2">6</text>
<text x="117.8" y="89.6">9</text>
<text x="134.1" y="84.9">7</text>
<text x="264.2" y="87.2">6</text>
<text x="264.2" y="89.6">9</text>
<text x="280.5" y="84.9">7</text>
<text x="336.1" y="89">2</text>
<text x="83.6" y="122.3">5V0</text>
<text x="128.4" y="122.3">ET_5V0</text>
<text x="255.3" y="161.4">U24 VCC set at 3.6V, higher than</text>
<text x="255.3" y="163.5">switch supplies to prevent current</text>
<text x="255.3" y="165.6">through protection diodes</text>
<text x="83.6" y="169.5">5V0</text>
<text x="150.6" y="168.4">ET_1V8</text>
<text x="225.3" y="169.5">5V0</text>
<text x="302" y="169.5">SW_VDD</text>
<text x="116.6" y="174.6">1</text>
<text x="116.6" y="179.4">3</text>
<text x="132.9" y="174.6">5</text>
<text x="254.8" y="174.6">1</text>
<text x="254.8" y="179.4">3</text>
<text x="271.1" y="174.6">5</text>
<text x="116.6" y="184.1">2</text>
<text x="132.9" y="181.7">4</text>
<text x="254.8" y="184.1">2</text>
<text x="271.1" y="181.7">4</text>
<text x="312.7" y="246.5">Standard</text>
<text x="315" y="280.8">Date:</text>
<text x="348.1" y="280.8">Tuesday, November 19, 2019</text>
</g>
<g font-size="2.1" fill="#000080">
<text x="120.6" y="70.8">U42</text>
<text x="224.6" y="69.6">FL5</text>
<text x="267.1" y="70.8">U46</text>
<text x="87.5" y="77.9">C151</text>
<text x="101.7" y="77.9">C152</text>
<text x="158.4" y="77.9">C153</text>
<text x="196.2" y="77.9">C156</text>
<text x="217.5" y="77.9">C484</text>
<text x="241.1" y="77.9">C171</text>
<text x="255.3" y="77.9">C175</text>
<text x="304.9" y="77.9">C172</text>
<text x="326.1" y="77.9">C174</text>
<text x="356.9" y="77.9">C486</text>
<text x="87.5" y="82.6">2.2uF</text>
<text x="101.7" y="82.6">100nF</text>
<text x="149" y="80.2">R132</text>
<text x="149" y="82.6">51k</text>
<text x="158.2" y="82.6">15pF</text>
<text x="168.6" y="79">C154</text>
<text x="169.1" y="81.4">100nF</text>
<text x="183.2" y="79">C155</text>
<text x="183.2" y="81.4">2.2uF</text>
<text x="196" y="82.6">22uF</text>
<text x="217.3" y="82.6">10nF</text>
<text x="240.9" y="82.6">2.2uF</text>
<text x="255.3" y="82.6">100nF</text>
<text x="293.1" y="80.2">R151</text>
<text x="293.1" y="82.6">51k</text>
<text x="304.6" y="82.6">15pF</text>
<text x="315" y="79">C485</text>
<text x="315.5" y="81.4">100nF</text>
<text x="325.9" y="82.6">22uF</text>
<text x="356.6" y="82.6">220uF</text>
<text x="120.6" y="94.4">TPS79601DR</text>
<text x="267.1" y="94.4">TPS79601DR</text>
<text x="149" y="96.8">R133</text>
<text x="149" y="99.1">30k</text>
<text x="293.1" y="111">R152</text>
<text x="293.1" y="113.3">30k</text>
<text x="89.9" y="125.1">R354</text>
<text x="97" y="125.1">10</text>
<text x="113.5" y="124">FL4</text>
<text x="87.5" y="134.6">C168</text>
<text x="106.5" y="134.6">C166</text>
<text x="132.5" y="134.6">C165</text>
<text x="87.3" y="139.3">10uF</text>
<text x="106.2" y="139.3">10nF</text>
<text x="132.2" y="139.3">22uF</text>
<text x="119.5" y="171.2">U43</text>
<text x="257.6" y="172.3">U44</text>
<text x="88.7" y="180.6">C157</text>
<text x="88.7" y="183">2.2uF</text>
<text x="101.5" y="183">100nF</text>
<text x="102.4" y="180.6">C164</text>
<text x="141.6" y="183">100nF</text>
<text x="142.6" y="180.6">C158</text>
<text x="157.3" y="180.6">C159</text>
<text x="157.3" y="183">2.2uF</text>
<text x="230.5" y="180.6">C160</text>
<text x="230.5" y="183">2.2uF</text>
<text x="243.2" y="183">100nF</text>
<text x="244.2" y="180.6">C161</text>
<text x="281.3" y="181.8">R134</text>
<text x="281.3" y="184.1">60.4k</text>
<text x="295.2" y="183">100nF</text>
<text x="296.2" y="180.6">C162</text>
<text x="310.8" y="180.6">C163</text>
<text x="310.8" y="183">2.2uF</text>
<text x="119.5" y="190.3">LP5907MFX-1.8</text>
<text x="257.6" y="188.9">TPS73101DBV</text>
<text x="281.3" y="196">R135</text>
<text x="281.3" y="198.3">30k</text>
</g>
<g font-size="2.1" fill="#004080">
<text x="121.8" y="76.9">IN</text>
<text x="121.8" y="74.5">IN</text>
<text x="126.8" y="76.9">OUT</text>
<text x="126.8" y="74.5">OUT</text>
<text x="268.3" y="76.9">IN</text>
<text x="268.3" y="74.5">IN</text>
<text x="273.2" y="76.9">OUT</text>
<text x="273.2" y="74.5">OUT</text>
<text x="121.8" y="81.6">EN</text>
<text x="128.6" y="81.6">FB</text>
<text x="268.3" y="81.6">EN</text>
<text x="275" y="81.6">FB</text>
<text x="121.8" y="88.7">GND</text>
<text x="128.2" y="86.4">NC</text>
<text x="268.3" y="88.7">GND</text>
<text x="274.7" y="86.4">NC</text>
<text x="121.8" y="91.1">GND/TAB</text>
<text x="268.3" y="91.1">GND/TAB</text>
<text x="120.6" y="176.1">IN</text>
<text x="125.6" y="176.1">OUT</text>
<text x="258.8" y="176.1">IN</text>
<text x="263.8" y="176.1">OUT</text>
<text x="120.6" y="180.8">EN</text>
<text x="120.6" y="185.5">GND</text>
<text x="127" y="183.2">NC</text>
<text x="258.8" y="185.5">GND</text>
<text x="258.8" y="180.8">EN</text>
<text x="261.9" y="183.2">NR/FB</text>
</g>
<g font-size="2.1" fill="#808080">
<text x="339.4" y="80.2">CR14</text>
<text x="339.4" y="83.1">DNM</text>
<text x="295.4" y="94.4">R138</text>
<text x="302.5" y="94.4">DNM</text>
<text x="295.4" y="106.2">C169</text>
<text x="302.5" y="106.2">DNM</text>
</g>
<text font-size="2.1" fill="#f00" x="312.5" y="98">ET_FB</text>
<g font-size="1.7">
<text x="60" y="9.2">1</text>
<text x="137.1" y="9.2">2</text>
<text x="214.2" y="9.2">3</text>
<text x="291.4" y="9.2">4</text>
<text x="368.6" y="9.2">5</text>
<text x="19.6" y="45.2">A</text>
<text x="407.8" y="45.2">A</text>
<text x="19.6" y="113">B</text>
<text x="407.8" y="113">B</text>
<text x="19.6" y="180.9">C</text>
<text x="407.8" y="180.9">C</text>
<text x="19.6" y="248.8">D</text>
<text x="407.8" y="248.8">D</text>
<text x="60" y="283">1</text>
<text x="137.1" y="283">2</text>
<text x="214.2" y="283">3</text>
<text x="291.4" y="283">4</text>
<text x="368.6" y="283">5</text>
</g>
</svg>
